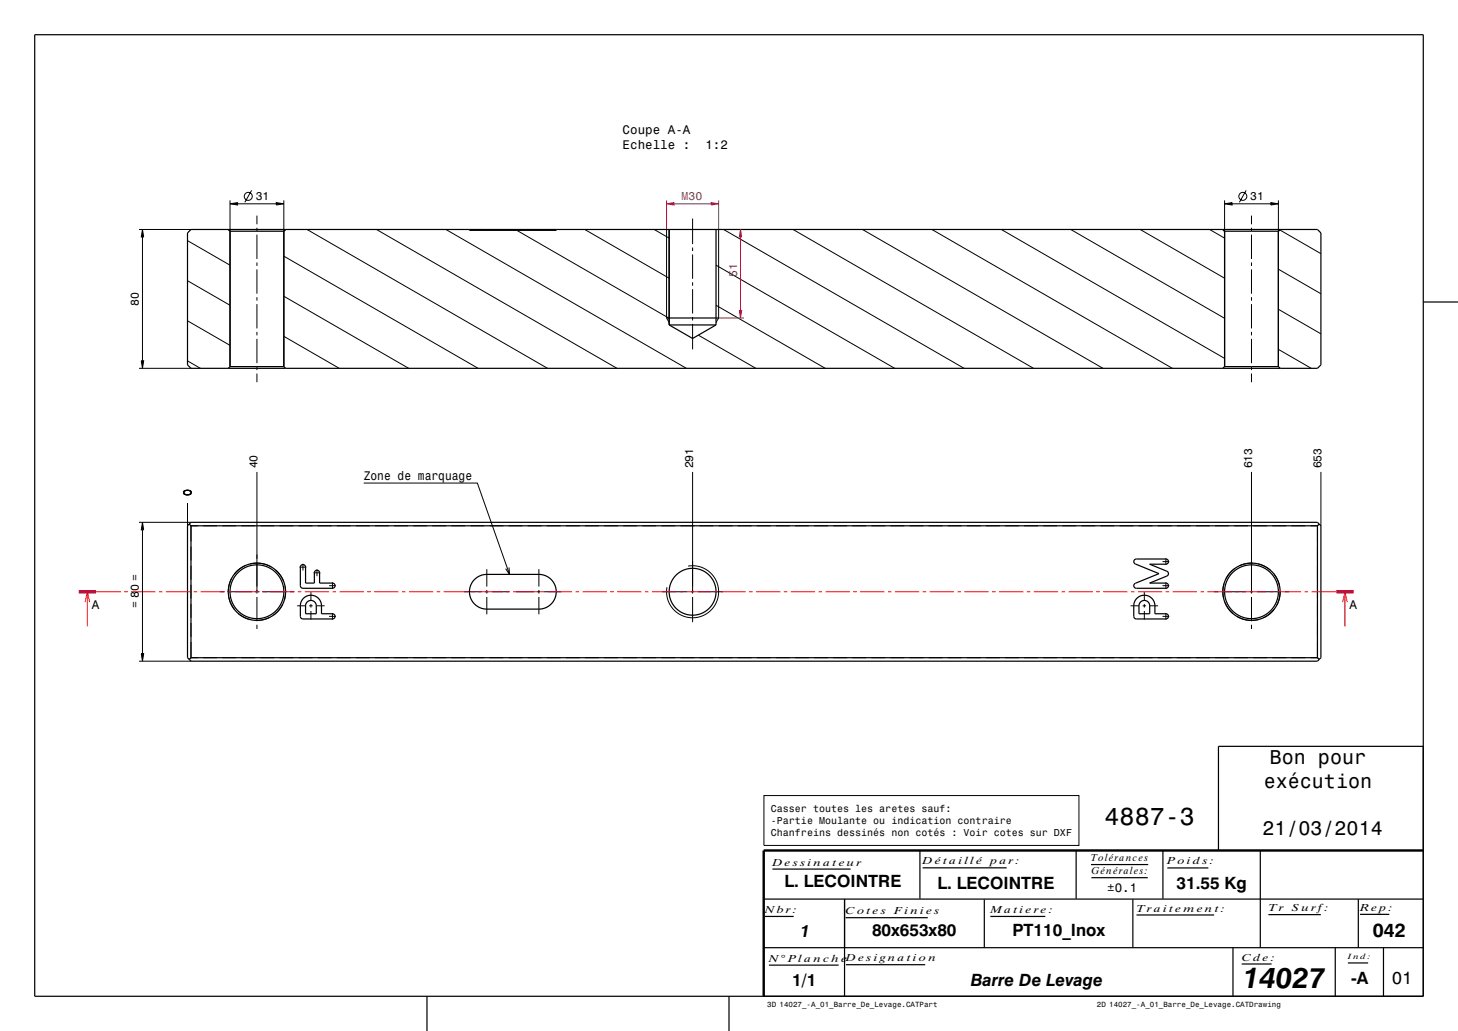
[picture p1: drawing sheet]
<svg xmlns="http://www.w3.org/2000/svg" width="420mm" height="297mm" viewBox="0 0 420 297" stroke-linecap="round" stroke-linejoin="round" font-family="sans-serif">
<g fill="none" stroke="#000" stroke-width=".29">
<path d="M66.3 57.7v8.9M81.8 57.7v8.9M352.8 57.7v8.9M368.3 57.7v8.9M40 66.1h15M41 66.1l.4 2.2h-.7zM41 68.3v35.6M54 69.3l12.3 7.1M74 62.1v2.5M74 65.6v1M74 67.6v7M74 75.6v1"/>
<path d="M74 77.6v7M81.8 73.8l55.9 32.3M88.4 66.1l69.3 40M108.5 66.1l69.2 40M128.4 66.1l69.3 40M140.2 66.1v.3M148.9 66.4l43.9 25.3M155.2 66.1v.3M168.4 66.1l24.4 14M188.5 66.1l4.3 2.5M192 66.1v25.5l.8 1.3M199.5 63v7.3"/>
<path d="M199.5 71.3v1M199.5 73.3v7M206.3 76.4l51.4 29.7M207 66.1v25.5l-.7 1.3M208.4 66.1l69.3 40M228.4 66.1l69.3 40M248.5 66.1l69.2 40M268.4 66.1l69.3 40M288.4 66.1l64.4 37.1M308.4 66.1l44.4 25.6M328.5 66.1l24.3 14M348.4 66.1l4.4 2.5"/>
<path d="M360.5 62.1v2.5M360.5 65.6v1M360.5 67.6v7M360.5 75.6v1M360.5 77.6v7M368.3 77.5l12.2 7.1M368.6 66.2l11.9 6.9M54 80.9l12.3 7M54 92.4l12.3 7.1M74 85.6v1M74 87.6v7M74 95.6v1"/>
<path d="M74 97.6v7M81.8 85.3l35.9 20.8M81.8 96.9l15.9 9.2M199.5 81.3v1M199.5 83.3v7M199.5 91.3v1M199.5 93.3v7.3M201.2 96.5l16.5 9.6M206.3 87.9l31.4 18.2M360.5 85.6v1M360.5 87.6v7M360.5 95.6v1"/>
<path d="M360.5 97.6v7M368.3 89.1l12.2 7.1M40 106.1h15M40.7 103.9h.7l-.4 2.2zM54 104l3.7 2.1M74 105.6v1M74 107.6v2.5M360.5 105.6v1M360.5 107.6v2.5M368.3 100.6l9.4 5.5M74 135.9v35.1M104.8 139.2h32.7l9.3 26.3"/>
<path d="M199.5 135.9v35.1M360.5 135.9v35.1M380.5 135.9v15.6M40 150.5h15M41 150.5l.4 2.1h-.7zM41 152.6v35.7M54 144.9v6.6M54.5 151l.2 .1M54.8 151.3l.2 .2M55 151.5v4.5M55 157.5v4M55 151.5h2"/>
<path d="M58.5 151.5h4M64 151.5h4M69.5 151.5h4M74 159.7v1.3M75 151.5h4M80.5 151.5h4M86 151.5h4M91.5 151.5h4M97 151.5h4M102.5 151.5h4M108 151.5h4M113.5 151.5h4"/>
<path d="M119 151.5h4M124.5 151.5h4M130 151.5h4M135.5 151.5h4M141 151.5h4M146.5 151.5h4M152 151.5h4M157.5 151.5h4M163 151.5h4M168.5 151.5h4M174 151.5h4M179.5 151.5h4"/>
<path d="M185 151.5h4M190.5 151.5h4M196 151.5h4M201.5 151.5h4M207 151.5h4M212.5 151.5h4M218 151.5h4M223.5 151.5h4M229 151.5h4M234.5 151.5h4M240 151.5h4M245.5 151.5h4"/>
<path d="M251 151.5h4M256.5 151.5h4M262 151.5h4M267.5 151.5h4M273 151.5h4M278.5 151.5h4M284 151.5h4M289.5 151.5h4M295 151.5h4M300.5 151.5h4M306 151.5h4M311.5 151.5h4"/>
<path d="M317 151.5h4M322.5 151.5h4M328 151.5h4M333.5 151.5h4M339 151.5h4M344.5 151.5h4M350 151.5h4M355.5 151.5h4M360.5 159.7v1.3M361 151.5h4M366.5 151.5h4M372 151.5h4"/>
<path d="M377.5 151.5h2M379.5 151.5v4.5M379.5 157.5v4M379.7 151.3l-.2 .2M380 151l-.2 .1M55 163v4M55 168.5v4M55 174v4M55 179.5v4M63.3 170.5h1.2M65.5 170.5h7M65.9 172a8.3 8.3 0 0 0 1.7 3.6"/>
<path d="M66.7 166.7a8.2 8.2 0 0 0-.9 3.8M68.6 176.7a8.3 8.3 0 0 0 3.5 1.8M70.6 162.9a8.2 8.2 0 0 0-3.1 2.5M73.5 170.5h1M74 162.2l-2 .3M74 172v7M74 180v1.2M74 162.2h.1M74.3 162.2h.1a8.2 8.2 0 0 1 3.8 1.1M75.5 170.5h7M77.5 178a8.3 8.3 0 0 1-3.9 .7M79.4 164.2a8.2 8.2 0 0 1 2.3 3.2"/>
<path d="M81.4 174.2a8.3 8.3 0 0 1-2.6 3M82.1 168.9a8.3 8.3 0 0 1-.2 3.9M83.5 170.5h1.2M85.6 174.5h2.5M86.3 163.4h1.9M87.3 162.4v2M89.1 174.5h1M89.6 170.6v2.4M89.6 174v1M89.6 176v2.5M90.3 165h2M91.1 174.5h2.4"/>
<path d="M91.3 164v2M94.8 168.7h1.9M94.8 177.6h1.9M95.8 167.7v2M95.8 176.6v1.9M133.7 170.5h5M139.7 170.5h1M140.2 164v5M140.2 170v1M140.2 172v5M141.7 170.5h5M146.6 163.5l.2 2-1.1-1.7"/>
<path d="M148.7 170.5h5M154.7 170.5h1M155.2 164v5M155.2 170v1M155.2 172v5M156.7 170.5h5M190.7 170.5h7.3M198.2 163.1a7.5 7.5 0 0 1 8.8 6.9 7.5 7.5 0 0 1-7.9 8 7.5 7.5 0 0 1-7-8.8M199 170.5h1M199.5 172v7.2M201 170.5h7.3M325.7 174.5h2.4"/>
<path d="M329.1 174.5h1M329.6 170.6v2.4M329.6 174v1M329.6 176v2.5M331.1 174.5h2.5M334.9 168.7h1.9M334.9 161.8h1.9M334.9 177.6h1.9M335.9 160.8v2M335.9 167.7v2M335.9 176.6v1.9M349.8 170.5h1.2"/>
<path d="M352 170.5h7M352.6 168.1a8.2 8.2 0 0 0-.2 4M352.8 173.5a8.2 8.2 0 0 0 2.4 3.2M355.7 163.7a8.2 8.2 0 0 0-2.5 3M356.4 177.6a8.3 8.3 0 0 0 3.8 1.1M360 170.5h1M360.5 172v7M360.5 180v1.2M360.9 162.2a8.2 8.2 0 0 0-3.9 .8M362 170.5h7M362.4 162.4a8.2 8.2 0 0 1 3.5 1.8M362.5 178.5l-2 .2"/>
<path d="M367 165.3a8.2 8.2 0 0 1 1.6 3.6M367 175.5a8.3 8.3 0 0 1-3.1 2.5M368.8 170.4a8.2 8.2 0 0 1-1 3.9M370 170.5h1.2M379.5 163v4M379.5 168.5v4M379.5 174v4M379.5 179.5v4M40 190.5h15M40.7 188.3h.7l-.4 2.2zM54.7 189.8l-.2 .2M55 189.5l-.2 .1"/>
<path d="M55 185v4.5M55 189.5h2M58.5 189.5h4M64 189.5h4M69.5 189.5h4M75 189.5h4M80.5 189.5h4M86 189.5h4M91.5 189.5h4M97 189.5h4M102.5 189.5h4M108 189.5h4"/>
<path d="M113.5 189.5h4M119 189.5h4M124.5 189.5h4M130 189.5h4M135.5 189.5h4M141 189.5h4M146.5 189.5h4M152 189.5h4M157.5 189.5h4M163 189.5h4M168.5 189.5h4M174 189.5h4"/>
<path d="M179.5 189.5h4M185 189.5h4M190.5 189.5h4M196 189.5h4M201.5 189.5h4M207 189.5h4M212.5 189.5h4M218 189.5h4M223.5 189.5h4M229 189.5h4M234.5 189.5h4M240 189.5h4"/>
<path d="M245.5 189.5h4M251 189.5h4M256.5 189.5h4M262 189.5h4M267.5 189.5h4M273 189.5h4M278.5 189.5h4M284 189.5h4M289.5 189.5h4M295 189.5h4M300.5 189.5h4M306 189.5h4"/>
<path d="M311.5 189.5h4M317 189.5h4M322.5 189.5h4M328 189.5h4M333.5 189.5h4M339 189.5h4M344.5 189.5h4M350 189.5h4M355.5 189.5h4M361 189.5h4M366.5 189.5h4M372 189.5h4"/>
<path d="M377.5 189.5h2M379.5 189.5l.2 .1M379.5 185v4.5M379.8 189.8l.2 .2M220.1 229.2h90.7v14.3h-90.7z"/>
</g>
<path d="M192 57.7v8.4M207 57.7v8.4h7.3M207 91.6h7.3" fill="none" stroke="#800080" stroke-width=".29"/>
<g fill="none" stroke="#000" stroke-width=".35">
<path d="M10 10h400v277h-400zM54 67.1l1-1h324.5l1 1v38l-1 1h-324.5l-1-1zM65.8 66.1l.5 .5M66.3 66.6h15.5M66.3 66.6v39M81.8 66.6v39M82.3 66.1l-.5 .5M135.2 66.1v.3h25v-.3M192.8 66.1v27.5M206.3 66.1v27.5M352.3 66.1l.5 .5M352.8 66.6h15.5"/>
<path d="M352.8 66.6v39M368.3 66.6v39M368.8 66.1l-.5 .5M192 91.6h15M192.8 93.6h13.5M192.8 93.6l6.7 3.9 6.8-3.9M410 87h10M66.3 105.6h15.5M66.3 105.6l-.5 .5M81.8 105.6l.5 .5M352.8 105.6h15.5M352.8 105.6l-.5 .5"/>
<path d="M368.3 105.6l.5 .5M54.5 151l.5-.5h324.5l.5 .5M54.5 151l-.5 .5v38l1 1h324.5l.5-.5M54.5 151l.5 .5M55 151.5v38M55 151.5h324.5M379.5 151.5v38M380 151l-.5 .5M380 151l.5 .5v38l-.5 .5M86.8 162.8l.7-.1 .5 .4v4.9h2.6v-3a.75 .75 0 0 1 .7-.7 .75 .75 0 0 1 .8 .7v3h3.7a.75 .75 0 0 1 .7 .7 .75 .75 0 0 1-.7 .8l-8.9-.2-.4-.6v-5.3zM87.4 172.4a3 3 0 0 1 3.3-.7 3 3 0 0 1 1.9 2.8v2.3h3.2a.75 .75 0 0 1 .7 .8 .75 .75 0 0 1-.7 .7l-8.9-.1-.4-.6v-3.4l.3-1zM88.4 173.5a1.54 1.54 0 0 1 1.7-.4 1.54 1.54 0 0 1 1 1.4v2.3h-3.1v-2.4z"/>
<path d="M136.6 167a5 5 0 0 1 3.6-1.5h15a5 5 0 0 1 5 5 5 5 0 0 1-5 5h-15a5 5 0 0 1-4.6-3.1 5 5 0 0 1 1-5.4zM326.9 161.2l.5-.2h8.5a.75 .75 0 0 1 .7 .8 .75 .75 0 0 1-.7 .7h-4.7l4.9 2.1a.75 .75 0 0 1 .5 .6 .75 .75 0 0 1-.5 .7l-4.9 2.1h4.7a.75 .75 0 0 1 .7 .7 .75 .75 0 0 1-.7 .8h-8.5a.75 .75 0 0 1-.8-.6 .75 .75 0 0 1 .5-.9l6.8-2.8-6.9-2.8-.4-.6zM327.4 172.4a3 3 0 0 1 3.4-.7 3 3 0 0 1 1.9 2.8v2.3h3.2a.75 .75 0 0 1 .7 .8 .75 .75 0 0 1-.7 .7l-9-.1-.3-.6v-3.4l.3-1zM328.5 173.5a1.54 1.54 0 0 1 1.7-.4 1.54 1.54 0 0 1 1 1.4v2.3h-3.1v-2.4zM55 189.5l-.5 .5M55 189.5h324.5M379.5 189.5l.5 .5M410 215h-59v30M220 259h190M243.3 259v28M265 245v13.9M283.5 259.1v13.9"/>
<path d="M310 245v13.9M326.3 259.1v13.9M335 244.9v14M363.1 245v28M391.3 259v14M220 273h190M355.2 273v14M384.6 273v14M398.5 273v14M123 287v10M210 287v10"/>
<circle cx="74" cy="170.5" r="7.7"/>
<circle cx="74" cy="170.5" r="8.3"/>
<circle cx="199.5" cy="170.5" r="6.8"/>
<circle cx="360.5" cy="170.5" r="8.3"/>
<circle cx="360.5" cy="170.5" r="7.7"/>
</g>
<path d="M410 245h-190v42" fill="none" stroke="#000" stroke-width=".7" stroke-linecap="butt"/>
<path d="M22.7 170.5h5M384.9 170.5h5" fill="none" stroke="#f00" stroke-width="1" stroke-linecap="butt"/>
<g fill="none" stroke="#f00" stroke-width=".29">
<path d="M24.5 173.5l.7-3 .6 3M25.2 170.5v10M27.7 170.5h7.1M35.8 170.5h1M37.8 170.5h7M45.8 170.5h1M47.8 170.5h7M55.8 170.5h1M57.8 170.5h7M65.8 170.5h1M67.8 170.5h7M75.8 170.5h1"/>
<path d="M77.8 170.5h7M85.8 170.5h1M87.8 170.5h7M95.8 170.5h1M97.8 170.5h7M105.8 170.5h1M107.8 170.5h7M115.8 170.5h1M117.8 170.5h7M125.8 170.5h1M127.8 170.5h7M135.8 170.5h1"/>
<path d="M137.8 170.5h7M145.8 170.5h1M147.8 170.5h7M155.8 170.5h1M157.8 170.5h7M165.8 170.5h1M167.8 170.5h7M175.8 170.5h1M177.8 170.5h7M185.8 170.5h1M187.8 170.5h7M195.8 170.5h1"/>
<path d="M197.8 170.5h7M205.8 170.5h1M207.8 170.5h7M215.8 170.5h1M217.8 170.5h7M225.8 170.5h1M227.8 170.5h7M235.8 170.5h1M237.8 170.5h7M245.8 170.5h1M247.8 170.5h7M255.8 170.5h1"/>
<path d="M257.8 170.5h7M265.8 170.5h1M267.8 170.5h7M275.8 170.5h1M277.8 170.5h7M285.8 170.5h1M287.8 170.5h7M295.8 170.5h1M297.8 170.5h7M305.8 170.5h1M307.8 170.5h7M315.8 170.5h1"/>
<path d="M317.8 170.5h7M325.8 170.5h1M327.8 170.5h7M335.8 170.5h1M337.8 170.5h7M345.8 170.5h1M347.8 170.5h7M355.8 170.5h1M357.8 170.5h7M365.8 170.5h1M367.8 170.5h7M375.8 170.5h1"/>
<path d="M377.8 170.5h7.1M386.8 173.5l.6-3 .7 3M387.4 170.5v10"/>
</g>
<g fill="#000">
<path d="M41 66.1l.4 2.2h-.7z" fill-rule="evenodd"/>
<path d="M40.7 103.9h.7l-.4 2.2z" fill-rule="evenodd"/>
<path d="M41 150.5l.4 2.1h-.7z" fill-rule="evenodd"/>
<path d="M40.7 188.3h.7l-.4 2.2z" fill-rule="evenodd"/>
</g>
<g fill="#800080">
<path d="M192 58.7l2.2-.3v.7z" fill-rule="evenodd"/>
<path d="M204.8 58.4l2.2 .3-2.2 .4z" fill-rule="evenodd"/>
</g>
<path d="M192 58.7l2.2-.3v.7zM194.2 58.7h10.6M204.8 58.4l2.2 .3-2.2 .4z" fill="none" stroke="#800080" stroke-width=".29"/>
<g fill="#800080">
<path d="M213.3 66.1l.4 2.2h-.7z" fill-rule="evenodd"/>
<path d="M213 89.4h.7l-.4 2.2z" fill-rule="evenodd"/>
</g>
<path d="M213.3 66.1l.4 2.2h-.7zM213.3 68.3v21.1M213 89.4h.7l-.4 2.2z" fill="none" stroke="#800080" stroke-width=".29"/>
<g fill="#000">
<path d="M66.3 58.7l2.1-.3v.7z" fill-rule="evenodd"/>
<path d="M79.6 58.4l2.2 .3-2.2 .4z" fill-rule="evenodd"/>
<path d="M352.8 58.7l2.1-.3v.7z" fill-rule="evenodd"/>
<path d="M366.1 58.4l2.2 .3-2.2 .4z" fill-rule="evenodd"/>
</g>
<g fill="none" stroke="#000" stroke-width=".29">
<path d="M66.3 58.7l2.1-.3v.7zM68.4 58.7h11.2M72.5 54.8l-2 3.5M79.6 58.4l2.2 .3-2.2 .4zM352.8 58.7l2.1-.3v.7zM354.9 58.7h11.2M359 54.8l-2 3.5M366.1 58.4l2.2 .3-2.2 .4z"/>
<circle cx="71.5" cy="56.6" r="1.15"/>
<circle cx="358" cy="56.6" r="1.15"/>
</g>
<g fill="none" stroke="#000" stroke-width=".35">
<path d="M222.5 250.4h22.5M265.8 250h24.2M314.3 249.1h16.5M314.4 252.8h16.2M336.3 250h11.8M220.3 264h8.3M221.5 278h20.1M243.6 264.4h23.7M243.7 277.9h22.8M285.3 264h15.8M327.4 263.6h22.4M357.7 277.7h8.6"/>
<path d="M365.4 263.5h15.1M388.3 277.4h5.8M391.8 263.4h8.4"/>
</g>
<text font-size="8.3" x="358.1" y="284.7">14027</text>
<text font-size="7.2" x="318.2" y="237.8">4887-3</text>
<g font-size="5.8">
<text x="365.8" y="220.2">Bon pour</text>
<text x="364" y="227.1">exécution</text>
<text x="363.6" y="240.6">21/03/2014</text>
</g>
<text font-size="5.6" x="395.5" y="269.9">042</text>
<text font-size="5" x="400.9" y="283.3">01</text>
<g font-size="4.9">
<text x="226" y="255.6">L. LECOINTRE</text>
<text x="270" y="256">L. LECOINTRE</text>
<text x="338.9" y="256">31.55 Kg</text>
<text x="251.2" y="269.7">80x653x80</text>
<text x="291.6" y="269.7">PT110_Inox</text>
<text x="230.6" y="270">1</text>
<text x="228.2" y="283.9">1/1</text>
<text x="279.6" y="284">Barre De Levage</text>
<text x="389.3" y="283.4">-A</text>
</g>
<g font-size="3.6">
<text x="179.4" y="38.5">Coupe A-A</text>
<text x="179.4" y="42.8">Echelle :</text>
<text x="203.2" y="42.8">1:2</text>
<text x="104.8" y="138.3">Zone de marquage</text>
<text x="26.5" y="175.4">A</text>
<text x="388.8" y="175.4">A</text>
<text x="319" y="257">±0.1</text>
</g>
<g font-size="3.3">
<text x="73.7" y="57.7">31</text>
<text x="360.2" y="57.7">31</text>
<text x="40" y="88.1" transform="rotate(-90 40 88.1)">80</text>
<text x="74.2" y="134.9" transform="rotate(-90 74.2 134.9)">40</text>
<text x="199.7" y="134.9" transform="rotate(-90 199.7 134.9)">291</text>
<text x="360.7" y="134.9" transform="rotate(-90 360.7 134.9)">613</text>
<text x="380.7" y="134.9" transform="rotate(-90 380.7 134.9)">653</text>
<text x="55.2" y="142.9" transform="rotate(-90 55.2 142.9)">0</text>
<text x="40" y="175.3" transform="rotate(-90 40 175.3)">= 80 =</text>
</g>
<g font-size="3.3" fill="#800080">
<text x="196.3" y="57.7">M30</text>
<text x="212.3" y="79.9" transform="rotate(-90 212.3 79.9)">51</text>
</g>
<g font-size="2.9">
<text x="222.1" y="234">Casser toutes les aretes sauf:</text>
<text x="222.1" y="237.4">-Partie Moulante ou indication contraire</text>
<text x="222.1" y="240.9">Chanfreins dessinés non cotés : Voir cotes sur DXF</text>
<text x="222.5" y="249.4">D e s s i n a t e u r</text>
<text x="265.8" y="249">D é t a i l l é</text>
<text x="285.3" y="249">pa r :</text>
<text x="314.3" y="248.1">Tolérances</text>
<text x="314.4" y="251.8">Générales:</text>
<text x="336.3" y="249">Po i d s :</text>
<text x="220.3" y="263">Nb r :</text>
<text x="243.6" y="263.4">C o t e s</text>
<text x="257.6" y="263.4">Fi n i e s</text>
<text x="285.3" y="263">Ma t i e r e :</text>
<text x="327.4" y="262.6">Tr a i t e m e n t :</text>
<text x="365.4" y="262.5">Tr</text>
<text x="372.2" y="262.5">S u r f:</text>
<text x="391.8" y="262.4">R e p:</text>
<text x="221.5" y="277">N° Pl a n c h e</text>
<text x="243.7" y="276.9">D e s i gn a t i o n</text>
<text x="357.7" y="276.7">C d e :</text>
</g>
<g font-size="2.2">
<text x="388.3" y="276.4">In d :</text>
<text x="221" y="290.1">3D 14027_-A_01_Barre_De_Levage.CATPart</text>
<text x="316" y="290.1">2D 14027_-A_01_Barre_De_Levage.CATDrawing</text>
</g>
</svg>
